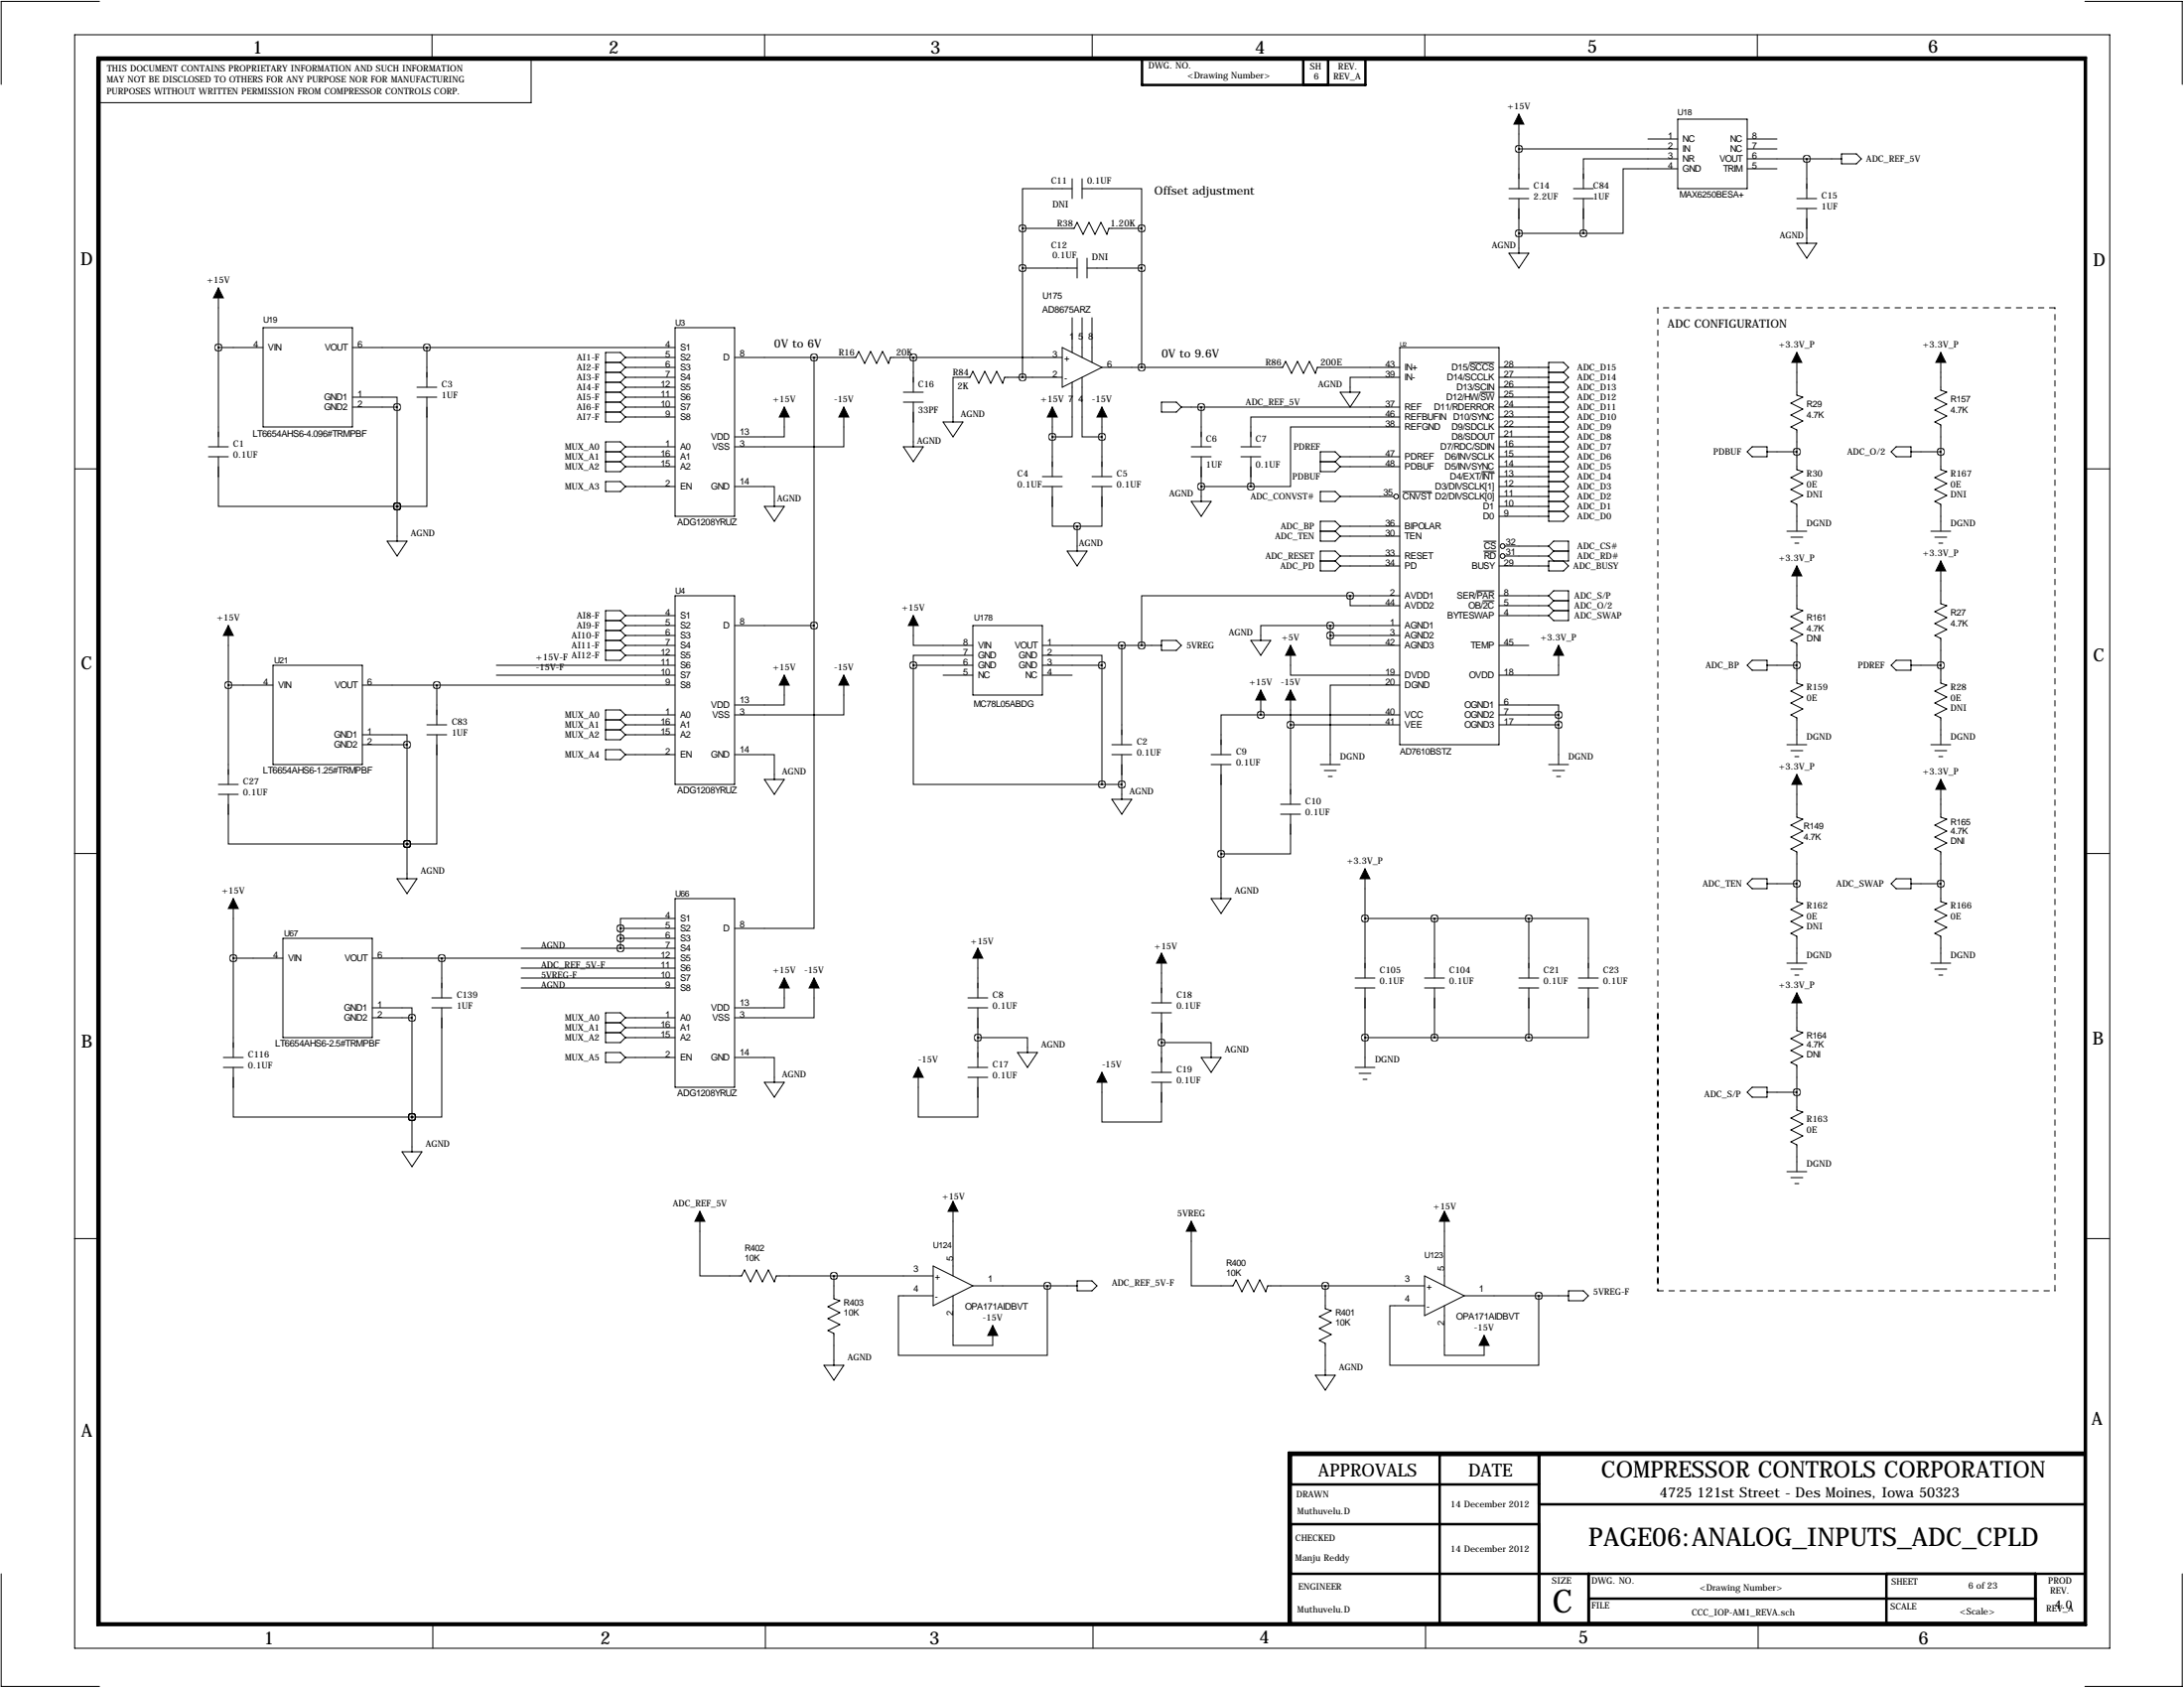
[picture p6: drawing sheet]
<svg xmlns="http://www.w3.org/2000/svg" width="559mm" height="432mm" viewBox="0 0 559 432" stroke-linecap="round" stroke-linejoin="round" font-family="sans-serif">
<path d="M424.2 78.7v251.5M525.8 78.7h-101.6M424.2 259.1v71.1M424.2 330.2h101.6M525.8 330.2v-251.5" fill="none" stroke="#000" stroke-width=".25" stroke-dasharray="1.4 1.4"/>
<g fill="none" stroke="#000" stroke-width=".25">
<path d="M19.1 8.9h520.7v412.7h-520.7zM25.5 .4h-25.2v21.2M110.5 8.9v6.3M143.1 15.2h-7.2v11.1h-110.9M195.6 8.9v6.3M279.5 8.9v6.3M364.5 8.9v6.3M449.6 8.9v6.3M533.5 .4h24.8v21.2M388.6 38.1h40.7M388.6 29.2v19.1M421.6 35.6h7.7"/>
<path d="M429.3 30.5h17.7v17.8h-17.7zM447 35.6h7.7M447 38.1h7.7M471.2 39.4h3.8l1.2 1.2-1.2 1.3h-3.8zM261.6 58.4h13.2l.8-1.5 1.5 3 1.5-3 1.6 3 1.5-3 1.5 3 .5-1.5h8.4M261.6 58.4v38.1M274.3 48.3h-12.7v10.1M274.3 45.7v5.1M276.9 48.3h15.2v10.1M276.9 45.7v5.1M292.1 58.4v35.6M386.1 48.3h5.1"/>
<path d="M386.1 50.8h5.1M388.6 50.8v14M388.6 59.7h16.5M402.6 48.3h5.1M402.6 50.8h5.1M405.1 50.8v8.9M429.3 43.2h-14v16.5h-10.2M429.3 40.6h-24.2v7.7M447 40.6h24.2M447 43.2h7.7M459.7 50.8h5.1M459.7 53.3h5.1"/>
<path d="M462.3 40.6v10.2M462.3 53.3v8.9M55.9 73.7v40.6M261.6 68.6h14M275.6 66v5.1M278.1 68.6h14M278.1 66v5.1M386.1 64.8h5.1l-2.6 3.8zM459.7 62.2h5.1l-2.5 3.8zM55.9 88.9h11.4M67.3 83.8h22.9v25.4h-22.9zM90.2 88.9h82.5"/>
<path d="M106.7 99.1h5.1M109.2 88.9v10.2M154.9 92.7h3.8M154.9 97.8h3.8M154.9 95.2h3.8M158.7 92.7l1.3 1.3M158.7 95.2l1.3 1.3M158.7 97.8l1.3 1.3M160 94h12.7M160 91.4h12.7M160 96.5h12.7M160 99.1h12.7"/>
<path d="M160 91.4l-1.3-1.2h-3.8v17.7h3.8l1.3-1.2M160 94l-1.3 1.2M160 96.5l-1.3 1.3M160 99.1l-1.3 1.2M160 91.4l-1.3 1.3M172.7 83.8h15.3v48.3h-15.3zM188 91.4h30.9l.8-1.5 1.5 3.1 1.6-3.1 1.5 3.1 1.5-3.1 1.5 3.1 .5-1.6h44M208.3 91.4v68.6M233.7 91.4v8.9M271.8 96.5h-14.8l-.5 1.5-1.5-3-1.5 3-1.5-3-1.6 3-1.5-3-.7 1.5h-4.4v11.4M271.8 88.9l10.1 5.1-10.1 5.1zM274.3 97.8v14h-5.1"/>
<path d="M274.3 81.3v8.9M276.9 96.5v15.3h5M276.9 81.3v10.1M279.4 81.3v11.4M281.9 94h46.3l.7-1.5 1.6 3 1.5-3 1.5 3 1.5-3 1.5 3 .6-1.5h21M358.1 96.5h-12.7v3.8M358.1 88.9h25.4v101.6h-25.4zM376 92.7h6.3M383.5 94h12.7M383.5 96.5h12.7M383.5 99.1h12.7M396.2 97.8h3.8"/>
<path d="M396.2 95.2h3.8M400 95.2l1.3-1.2-1.3-1.3h-3.8v40.6h3.8l1.3-1.2-1.3-1.3M400 97.8l1.3 1.3-1.3 1.2M400 95.2l1.3 1.3-1.3 1.3M459.7 90.2v10.9l1.6 .5-3.1 1.5 3.1 1.5-3.1 1.6 3.1 1.5-3.1 1.5 1.5 .8v10.1l1.6 .5-3.1 1.6 3.1 1.5-3.1 1.5 3.1 1.5-3.1 1.6 1.5 .7v6.9M496.6 90.2v9.6l1.5 .5-3.1 1.6 3.1 1.5-3.1 1.5 3.1 1.5-3.1 1.5 1.6 .8v11.4l1.5 .5-3.1 1.6 3.1 1.5-3.1 1.5 3.1 1.5-3.1 1.6 1.6 .7v6.9M19.2 119.9h6.4M53.3 114.3h5.1M53.3 116.8h5.1M55.9 116.8v12.7h45.7M90.2 101.6h11.4v2.5M90.2 104.1h11.4"/>
<path d="M101.6 104.1v34.3M106.7 101.6h5.1M109.2 101.6v27.9h-7.6M154.9 100.3h3.8M154.9 102.9h3.8M154.9 118.1h3.8M154.9 115.6h3.8M154.9 105.4h3.8M158.7 115.6l1.3 1.2M158.7 118.1l1.3 1.3M158.7 100.3l1.3 1.3M158.7 102.9l1.3 1.2"/>
<path d="M158.7 105.4l1.3 1.3M160 114.3h12.7M160 116.8h12.7M160 104.1h12.7M160 101.6h12.7M160 106.7h12.7M160 119.4h12.7M160 114.3l-1.3-1.3h-3.8v7.6h3.8l1.3-1.2M160 114.3l-1.3 1.3M160 116.8l-1.3 1.3M160 101.6l-1.3 1.3M160 104.1l-1.3 1.3"/>
<path d="M200.7 104.1v7.7h-12.7M215.9 104.1v10.2h-27.9M231.1 100.3h5.1M231.1 102.9h5.1M231.1 114.3h5.1l-2.5 3.8zM233.7 102.9v11.4M241.3 107.9h5.1l-2.6 3.9zM269.2 104.1v17.8M281.9 104.1v17.8M297.2 102.9h3.8l1.3 1.2-1.3 1.3h-3.8zM302.3 104.1h55.8M304.8 114.3h5.1"/>
<path d="M304.8 116.8h5.1M307.3 104.1v10.2M307.3 116.8v11.5M317.5 114.3h5.1M317.5 116.8h5.1M320 116.8v7.7M337.8 118.1h3.8M341.6 118.1l1.3 1.3M342.9 100.3h5.1l-2.6 3.8zM342.9 116.8h15.2M342.9 119.4h15.2M342.9 116.8l-1.3-1.2h-3.8v5h3.8l1.3-1.2"/>
<path d="M342.9 116.8l-1.3 1.3M358.1 106.7h-38.1v7.6M358.1 109.2h-27.9v15.3h-10.2M378.7 100.4h3.6M383.5 114.3h12.7M383.5 116.8h12.7M383.5 109.2h12.7M383.5 104.1h12.7M383.5 101.6h12.7M383.5 106.7h12.7M383.5 119.4h12.7M383.5 111.8h12.7"/>
<path d="M396.2 100.3h3.8M396.2 102.9h3.8M396.2 118.1h3.8M396.2 115.6h3.8M396.2 113h3.8M396.2 110.5h3.8M396.2 107.9h3.8M396.2 105.4h3.8M400 118.1l1.3 1.3-1.3 1.2M400 115.6l1.3 1.2-1.3 1.3M400 113l1.3 1.3-1.3 1.3M400 110.5l1.3 1.3-1.3 1.2"/>
<path d="M400 107.9l1.3 1.3-1.3 1.3M400 105.4l1.3 1.3-1.3 1.2M400 102.9l1.3 1.2-1.3 1.3M400 100.3l1.3 1.3-1.3 1.3M447 115.6l1.3-1.3h3.8v2.5h-3.8zM452.1 115.6h7.6M483.9 115.6l1.2-1.3h3.8v2.5h-3.8zM488.9 115.6h7.7M533.4 119.9h6.4M99.1 138.4h5l-2.5 3.8zM101.6 129.5h.1M154.9 123.2h3.8l1.3 1.3-1.3 1.2h-3.8z"/>
<path d="M160 124.5h12.7M188 124.5h10.1v5M195.6 129.5h5.1l-2.6 3.8zM266.7 121.9h5.1M266.7 124.5h5.1M269.2 124.5v10.1h6.4M275.6 134.6v6.4M279.4 121.9h5.1M279.4 124.5h5.1M281.9 124.5v10.1h-6.3M304.8 128.3h5.1l-2.6 3.8zM307.3 124.5h12.7"/>
<path d="M337.8 125.7h3.8l1.3 1.3-1.3 1.3h-3.8zM337.8 135.9h3.8M341.6 135.9l1.3 1.3M342.9 134.6h15.2M342.9 127h13.7M342.9 137.2h15.2M342.9 134.6l-1.3-1.3h-3.8v5.1h3.8l1.3-1.2M342.9 134.6l-1.3 1.3M358.9 125.8h7.3M379.1 120.7h3.2M379.7 138.5h3.1M383.5 121.9h12.7"/>
<path d="M383.5 124.5h12.7M383.5 127h12.7M383.5 132.1h12.7M383.5 129.5h12.7M385.1 139.7h11.1M396.2 139.7l1.3-1.3h3.8v5.1h-5.1v2.5h3.8l1.3-1.2-1.3-1.3M396.2 125.7h3.8M396.2 120.6h3.8M396.2 128.3h3.8M396.2 139.7l1.3 1.3M396.2 130.8h3.8M396.2 123.2h3.8"/>
<path d="M400 128.3l1.3 1.2-1.3 1.3M400 125.7l1.3 1.3-1.3 1.3M400 123.2l1.3 1.3-1.3 1.2M400 120.6l1.3 1.3-1.3 1.3M457.2 135.9h5.1M458.2 137.4h3.1M459.2 138.9h1M494 135.9h5.1M495 137.4h3.1M496.1 138.9h1M154.9 158.8h3.8M158.7 158.8l1.3 1.2"/>
<path d="M160 157.5h12.7M160 157.5l-1.3-1.3h-3.8v12.7h3.8l1.3-1.3M160 157.5l-1.3 1.3M172.7 152.4h15.3v48.3h-15.3zM233.7 157.5v7.6h15.2M273 141h5.1l-2.5 3.8zM337.8 143.5h3.8M341.6 143.5l1.3 1.3M342.9 142.2h15.2M342.9 144.8h15.2M342.9 142.2l-1.3-1.2h-3.8v5h3.8l1.3-1.2M342.9 142.2l-1.3 1.3"/>
<path d="M345.4 152.4v2.5h12.7M345.4 152.4h-53.3v12.7M345.4 152.4h12.7M377.8 151.2h4.5M379.4 153.7h2.9M379.7 141h3.1M383.5 152.4h12.7M383.5 157.5h12.7M383.5 154.9h12.7M383.5 144.8h12.7M385.1 142.2h11.1M396.2 152.4l1.3-1.3h3.8v7.7h-3.8l-1.3-1.3"/>
<path d="M396.2 152.4l1.3 1.3M396.2 154.9l1.3 1.3M396.2 142.2l1.3 1.3M397.5 153.7h3.8M397.5 141h3.8M397.5 156.2h3.8M397.5 153.7l-1.3 1.2M397.5 156.2l-1.3 1.3M397.5 141l-1.3 1.2M459.7 144.8v10.9l1.6 .5-3.1 1.5 3.1 1.6-3.1 1.5 3.1 1.5-3.1 1.5 1.5 .8v10.2l1.6 .5-3.1 1.5 3.1 1.5-3.1 1.5 3.1 1.6-3.1 1.5 1.5 .7v6.9M496.6 143.5v10.9l1.5 .5-3.1 1.6 3.1 1.5-3.1 1.5 3.1 1.5-3.1 1.6 1.6 .7v11.5l1.5 .5-3.1 1.5 3.1 1.5-3.1 1.5 3.1 1.6-3.1 1.5 1.6 .7v6.9M58.4 175.3h11.4"/>
<path d="M58.4 160v40.7M69.8 170.2h22.9v25.4h-22.9zM92.7 175.3h80M111.8 175.3v10.1M127 170.2h45.7M127 172.7h45.7M154.9 163.8h3.8M154.9 166.4h3.8M154.9 161.3h3.8M158.7 161.3l1.3 1.3M158.7 163.8l1.3 1.3M158.7 166.4l1.3 1.2"/>
<path d="M160 160h12.7M160 165.1h12.7M160 167.6h12.7M160 162.6h12.7M160 160l-1.3 1.3M160 162.6l-1.3 1.2M160 165.1l-1.3 1.3M188 160h20.3M200.7 172.7v7.6h-12.7M208.3 160v77.5h-20.3M215.9 172.7v10.2h-27.9M233.7 170.2v30.5h48.2"/>
<path d="M233.7 170.2h15.2M241.3 172.7h7.6M248.9 167.6h-15.2v2.6M248.9 160h17.8v17.8h-17.8zM266.7 167.6h15.2v2.6M266.7 165.1h30.5M266.7 170.2h15.2M266.7 172.7h7.6M281.9 170.2v30.5M287 165.1v25.4M297.2 163.8h3.8l1.3 1.3-1.3 1.3h-3.8zM320 163.8h5.1l-2.5 3.8z"/>
<path d="M322.6 176.5v6.4M330.2 165.1v7.6h27.9M330.2 176.5v29.2M340.4 162.6v2.5h17.7M340.4 160h-17.8v3.8M340.4 160h17.7M340.4 162.6h17.7M340.4 160v2.6M358.1 175.3h-17.7v20.3M383.5 165.1h7.7M398.8 165.1v7.6h-15.3M447 170.2l1.3-1.3h3.8v2.5h-3.8z"/>
<path d="M452.1 170.2h7.6M485.1 168.9h3.8v2.5h-3.8l-1.2-1.2zM488.9 170.2h7.7M92.7 188h11.4v2.5M92.7 190.5h11.4M104.1 190.5v34.3M109.2 188h5.1M109.2 185.4h5.1M111.8 188v27.9h-7.7M154.9 191.8h3.8l1.3 1.2-1.3 1.3h-3.8zM154.9 184.1h3.8M154.9 186.7h3.8"/>
<path d="M158.7 184.1l1.3 1.3M158.7 186.7l1.3 1.3M160 182.9h12.7M160 193h12.7M160 188h12.7M160 185.4h12.7M160 182.9l-1.3-1.3h-3.8v7.6h3.8l1.3-1.2M160 182.9l-1.3 1.2M160 185.4l-1.3 1.3M188 193h10.1v6.4M195.6 199.4h5.1l-2.6 3.8zM284.5 193h5.1"/>
<path d="M284.5 190.5h5.1M287 193v11.5M309.9 193h5.1M309.9 195.6h5.1M312.4 195.6v34.3M322.6 182.9h-10.2v10.1M322.6 182.9h35.5M330.2 185.4h27.9M337.8 195.6h5.1M338.8 197.1h3.1M339.9 198.6h1M383.5 180.3h15.3v2.6"/>
<path d="M383.5 182.9h15.3M383.5 185.4h15.3M396.2 195.6h5.1M397.3 197.1h3M398.3 198.6h1M398.8 182.9v12.7M457.2 190.5h5.1M458.2 192h3.1M459.2 193.5h1M459.7 198.1v10.9l1.6 .5-3.1 1.6 3.1 1.5-3.1 1.5 3.1 1.5-3.1 1.6 1.5 .7v12.7l1.6 .5-3.1 1.6 3.1 1.5-3.1 1.5 3.1 1.5-3.1 1.6 1.5 .7v6.9M494 190.5h5.1M495 192h3.1"/>
<path d="M496.1 193.5h1M496.6 199.4v9.6l1.5 .5-3.1 1.6 3.1 1.5-3.1 1.5 3.1 1.5-3.1 1.6 1.6 .7v12.7l1.5 .5-3.1 1.6 3.1 1.5-3.1 1.5 3.1 1.5-3.1 1.6 1.6 .7v6.9M19 218.3h6.5M55.9 200.7h5.1M55.9 203.2h5.1M58.4 203.2v12.7h45.7M104.1 215.9h.1M281.9 200.7h5.1M284.5 204.5h5.1l-2.6 3.8zM327.7 205.7h5M327.7 208.3h5M330.2 208.3v10.1h-17.8"/>
<path d="M533.3 218.3h6.4M59.7 229.9v40.6M101.6 224.8h5.1l-2.6 3.8zM158.7 237.5h14M158.7 237.5v5.1M172.7 234.9h-14v2.6M172.7 229.9h15.3v48.2h-15.3zM309.9 229.9h5.1l-2.6 3.8zM349.2 234.9h42M349.2 222.2v28M367 234.9v15.3M391.2 234.9h15.2v15.3"/>
<path d="M391.2 234.9v15.3M447 226.1l1.3-1.3h3.8v2.5h-3.8zM452.1 226.1h7.6M483.9 226.1l1.2-1.3h3.8v2.5h-3.8zM488.9 226.1h7.7M59.7 245.1h12.7M72.4 240h22.8v25.4h-22.8zM95.2 257.8h10.2v2.5M95.2 245.1h77.5M110.5 257.8h5.1M110.5 255.3h5.1M113 257.8v28h-7.6"/>
<path d="M113 245.1v10.2M133.3 242.6h39.4M133.3 252.7h39.4M133.3 250.2h39.4M133.3 247.6h39.4M158.7 240h14M200.7 250.2v7.6h-12.7M208.3 250.2v10.1h-20.3M247.6 257.8h5.1M247.6 255.3h5.1M250.2 242.6v12.7M250.2 257.8v15.2"/>
<path d="M294.6 256.5h5.1M294.6 259.1h5.1M297.2 243.8v12.7M297.2 259.1v15.2M346.7 252.7h5.1M346.7 250.2h5.1M349.2 252.7v20.3M364.5 252.7h5.1M364.5 250.2h5.1M367 252.7v12.7M388.6 252.7h5.1M388.6 250.2h5.1"/>
<path d="M391.2 252.7v12.7M403.9 252.7h5M403.9 250.2h5M406.4 252.7v12.7h-15.2M457.2 246.4h5.1M458.2 247.9h3.1M459.2 249.4h1M459.7 254v9.7l1.6 .5-3.1 1.5 3.1 1.5-3.1 1.5 3.1 1.6-3.1 1.5 1.5 .7v11.5l1.6 .5-3.1 1.5 3.1 1.5-3.1 1.6 3.1 1.5-3.1 1.5 1.5 .8v6.8M494 246.4h5.1M495 247.9h3.1M496.1 249.4h1M57.1 270.5h5.1"/>
<path d="M57.1 273h5.1M59.7 273v12.8h45.7M95.2 260.3h10.2M105.4 260.3v34.3M154.9 269.2h3.8l1.3 1.3-1.3 1.3h-3.8zM154.9 261.6h3.8M154.9 264.2h3.8M158.7 261.6l1.3 1.3M158.7 264.2l1.3 1.2M160 260.3h12.7M160 270.5h12.7M160 265.4h12.7"/>
<path d="M160 262.9h12.7M160 260.3l-1.3-1.2h-3.8v7.6h3.8l1.3-1.3M160 260.3l-1.3 1.3M160 262.9l-1.3 1.3M188 270.5h10.1v6.4M195.6 276.9h5.1l-2.6 3.8zM234.9 273v12.8h15.3v-10.2M247.6 273h5.1M247.6 275.6h5.1M250.2 265.4h12.7v3.8M260.3 269.2h5.1l-2.5 3.8zM281.9 274.3v12.7h15.3v-10.1"/>
<path d="M294.6 274.3h5.1M294.6 276.9h5.1M297.2 266.7h12.7v3.8M307.3 270.5h5.1l-2.5 3.8zM346.7 273h5.1M347.7 274.6h3.1M348.7 276.1h1.1M349.2 265.4h42M447 279.4l1.3-1.3h3.8v2.6h-3.8zM452.1 279.4h7.6M102.9 294.6h5l-2.5 3.8zM105.4 285.8h.1"/>
<path d="M457.2 299.7h5.1M19 316.8h6.5M179.1 309.9v16.5h10.6l.8-1.5 1.5 3 1.5-3 1.6 3 1.5-3 1.5 3 .5-1.5h40.2M243.8 307.3v19.1M304.8 312.4v16.5h10.7l.7-1.5 1.6 3.1 1.5-3.1 1.5 3.1 1.5-3.1 1.5 3.1 .6-1.6h40.1M369.6 309.9v19M458.2 301.2h3.1M459.2 302.8h1M533.3 316.8h6.4M213.4 326.4v5.8l1.5 .5-3.1 1.6 3.1 1.5-3.1 1.5 3.1 1.5-3.1 1.6 1.6 .7v8.1M238.8 323.8l10.1 5.1-10.1 5.1zM243.8 331.5v12.7h10.2v-5.1"/>
<path d="M248.9 328.9h26.7M268 328.9v17.8h-38.1v-15.2h8.9M275.6 327.7h3.8l1.3 1.2-1.3 1.3h-3.8zM339.1 328.9v5.9l1.5 .5-3 1.5 3 1.5-3 1.6 3 1.5-3 1.5 1.5 .8v8.1M364.5 326.4l10.1 5.1-10.1 5zM369.6 334v12.7h10.1v-5.1M374.6 331.5h26.7M393.7 331.5v17.7h-38.1v-15.2h8.9M401.3 330.2h3.8l1.3 1.3-1.3 1.2h-3.8zM210.8 349.2h5.1l-2.5 3.9zM336.5 351.8h5.1l-2.5 3.8zM.3 402.6v28.8h25.2"/>
<path d="M110.7 415.3v6.3M195.8 415.3v6.3M279.7 415.3v6.3M364.7 415.3v6.3M449.8 415.3v6.3M558.3 402.6v28.8h-24.8"/>
<circle cx="357.2" cy="127" r=".61"/>
<circle cx="384.5" cy="139.7" r=".61"/>
<circle cx="384.5" cy="142.2" r=".61"/>
</g>
<g fill="none" stroke="#000" stroke-width=".63">
<path d="M24.9 14.7h508.8v401h-508.8zM25.5 15.2h508v400.1h-508zM292.2 15h57.2v6.7h-57.2zM333.5 21.7v-6.7h6.3v6.7M330.3 379.7h63.5M368.4 372.1v43.2M393.8 372.1v43.2M533.5 372.1h-203.2v43.2M533.5 371.6h-203.8v43.7M330.3 389.9h63.5M393.8 384.8h139.7M330.3 402.6h203.2"/>
<path d="M406.5 402.6v12.7M406.5 408.9h114.3M482.7 402.6v12.7M520.8 402.6v12.7"/>
</g>
<g fill="#000" stroke="#000" stroke-width=".25">
<path d="M388.6 29.2l1.3 2.6h-2.6zM55.9 73.7l1.2 2.5h-2.5zM459.7 90.2l1.3 2.5h-2.5zM496.6 90.2l1.2 2.5h-2.5zM200.7 104.1l1.2 2.6h-2.5zM215.9 104.1l1.3 2.6h-2.6zM269.2 104.1l1.3 2.6h-2.5zM281.9 104.1l1.3 2.6h-2.5zM233.7 157.5l1.2 2.5h-2.5zM459.7 144.8l1.3 2.5h-2.5zM496.6 143.5l1.2 2.5h-2.5zM58.4 160l1.3 2.6h-2.6z"/>
<path d="M200.7 172.7l1.2 2.6h-2.5zM215.9 172.7l1.3 2.6h-2.6zM322.6 176.5l1.2 2.6h-2.5zM330.2 165.1l1.3 2.5h-2.6zM330.2 176.5l1.3 2.6h-2.6zM398.8 165.1l1.2 2.5h-2.5zM459.7 198.1l1.3 2.6h-2.5zM496.6 199.4l1.2 2.5h-2.5zM59.7 229.9l1.3 2.5h-2.6zM349.2 222.2l1.3 2.6h-2.5zM200.7 250.2l1.2 2.5h-2.5zM208.3 250.2l1.2 2.5h-2.5z"/>
<path d="M250.2 242.6l1.3 2.5h-2.6zM297.2 243.8l1.2 2.6h-2.5zM459.7 254l1.3 2.5h-2.5zM234.9 273l1.3 2.6h-2.5zM281.9 274.3l1.3 2.6h-2.5zM179.1 309.9l1.2 2.5h-2.5zM243.8 307.3l1.3 2.6h-2.5zM304.8 312.4l1.3 2.6h-2.6zM369.6 309.9l1.2 2.5h-2.5zM254 339.1l1.3 2.5h-2.6zM379.7 341.6l1.3 2.6h-2.5z"/>
</g>
<path d="M340.3 160a.07 .07 0 0 0 .1 0 .07 .07 0 0 0-.1 0zM340.3 162.6a.07 .07 0 0 0 .1 0 .07 .07 0 0 0-.1 0zM398.7 185.4a.07 .07 0 0 0 .1 0 .07 .07 0 0 0-.1 0zM398.7 182.9a.07 .07 0 0 0 .1 0 .07 .07 0 0 0-.1 0zM287 165.1a.07 .07 0 0 0 .1 0 .07 .07 0 0 0-.1 0zM287 200.7a.07 .07 0 0 0 .1 0 .07 .07 0 0 0-.1 0zM281.9 170.2a.07 .07 0 0 0 .1 0 .07 .07 0 0 0-.1 0zM281.9 200.7a.07 .07 0 0 0 .1 0 .07 .07 0 0 0-.1 0zM233.6 170.2a.07 .07 0 0 0 .1 0 .07 .07 0 0 0-.1 0zM292 165.1a.1 .1 0 0 0 .2 0 .1 .1 0 0 0-.2 0zM345.4 152.4a.07 .07 0 0 0 .1 0 .07 .07 0 0 0-.1 0zM208.2 91.4a.07 .07 0 0 0 .1 0 .07 .07 0 0 0-.1 0zM281.9 111.8a.07 .07 0 0 0 .1 0 .07 .07 0 0 0-.1 0zM261.6 96.5a.07 .07 0 0 0 .1 0 .07 .07 0 0 0-.1 0zM292 94a.1 .1 0 0 0 .2 0 .1 .1 0 0 0-.2 0zM261.6 58.4a.07 .07 0 0 0 .1 0 .07 .07 0 0 0-.1 0zM292 58.4a.1 .1 0 0 0 .2 0 .1 .1 0 0 0-.2 0zM292 68.6a.1 .1 0 0 0 .2 0 .1 .1 0 0 0-.2 0zM261.6 68.6a.07 .07 0 0 0 .1 0 .07 .07 0 0 0-.1 0zM307.3 124.5a.07 .07 0 0 0 .1 0 .07 .07 0 0 0-.1 0zM322.5 182.9a.07 .07 0 0 0 .1 0 .07 .07 0 0 0-.1 0zM330.1 185.4a.1 .1 0 0 0 .2 0 .1 .1 0 0 0-.2 0zM320 124.5a.07 .07 0 0 0 .1 0 .07 .07 0 0 0-.1 0zM388.6 38.1a.07 .07 0 0 0 .1 0 .07 .07 0 0 0-.1 0zM307.3 104.1a.07 .07 0 0 0 .1 0 .07 .07 0 0 0-.1 0zM312.4 218.4a.07 .07 0 0 0 .1 0 .07 .07 0 0 0-.1 0zM233.6 91.4a.07 .07 0 0 0 .1 0 .07 .07 0 0 0-.1 0zM388.6 59.7a.07 .07 0 0 0 .1 0 .07 .07 0 0 0-.1 0zM405.1 59.7a.07 .07 0 0 0 .1 0 .07 .07 0 0 0-.1 0zM496.5 170.2a.07 .07 0 0 0 .1 0 .07 .07 0 0 0-.1 0zM496.5 226.1a.07 .07 0 0 0 .1 0 .07 .07 0 0 0-.1 0zM459.7 279.4a.07 .07 0 0 0 .1 0 .07 .07 0 0 0-.1 0zM459.7 226.1a.07 .07 0 0 0 .1 0 .07 .07 0 0 0-.1 0zM459.7 170.2a.07 .07 0 0 0 .1 0 .07 .07 0 0 0-.1 0zM208.2 160a.07 .07 0 0 0 .1 0 .07 .07 0 0 0-.1 0zM101.5 129.5a.1 .1 0 0 0 .2 0 .1 .1 0 0 0-.2 0zM101.5 129.5a.1 .1 0 0 0 .2 0 .1 .1 0 0 0-.2 0zM109.2 88.9a.07 .07 0 0 0 .1 0 .07 .07 0 0 0-.1 0zM55.8 88.9a.07 .07 0 0 0 .1 0 .07 .07 0 0 0-.1 0zM101.5 104.1a.1 .1 0 0 0 .2 0 .1 .1 0 0 0-.2 0zM104.1 215.9a.07 .07 0 0 0 .1 0 .07 .07 0 0 0-.1 0zM104.1 215.9a.07 .07 0 0 0 .1 0 .07 .07 0 0 0-.1 0zM111.7 175.3a.07 .07 0 0 0 .1 0 .07 .07 0 0 0-.1 0zM58.4 175.3a.07 .07 0 0 0 .1 0 .07 .07 0 0 0-.1 0zM104.1 190.5a.07 .07 0 0 0 .1 0 .07 .07 0 0 0-.1 0zM459.7 115.6a.07 .07 0 0 0 .1 0 .07 .07 0 0 0-.1 0zM496.5 115.6a.07 .07 0 0 0 .1 0 .07 .07 0 0 0-.1 0zM462.2 40.6a.07 .07 0 0 0 .1 0 .07 .07 0 0 0-.1 0zM391.1 234.9a.07 .07 0 0 0 .1 0 .07 .07 0 0 0-.1 0zM367 234.9a.07 .07 0 0 0 .1 0 .07 .07 0 0 0-.1 0zM391.1 265.4a.07 .07 0 0 0 .1 0 .07 .07 0 0 0-.1 0zM367 265.4a.07 .07 0 0 0 .1 0 .07 .07 0 0 0-.1 0zM349.2 234.9a.07 .07 0 0 0 .1 0 .07 .07 0 0 0-.1 0zM349.2 265.4a.07 .07 0 0 0 .1 0 .07 .07 0 0 0-.1 0zM250.1 265.4a.1 .1 0 0 0 .2 0 .1 .1 0 0 0-.2 0zM297.1 266.7a.07 .07 0 0 0 .1 0 .07 .07 0 0 0-.1 0zM393.6 331.5a.1 .1 0 0 0 .2 0 .1 .1 0 0 0-.2 0zM339 328.9a.1 .1 0 0 0 .2 0 .1 .1 0 0 0-.2 0zM267.9 328.9a.07 .07 0 0 0 .1 0 .07 .07 0 0 0-.1 0zM213.3 326.4a.07 .07 0 0 0 .1 0 .07 .07 0 0 0-.1 0zM269.2 111.8a.07 .07 0 0 0 .1 0 .07 .07 0 0 0-.1 0zM275.5 134.6a.1 .1 0 0 0 .2 0 .1 .1 0 0 0-.2 0zM158.7 242.6a.07 .07 0 0 0 .1 0 .07 .07 0 0 0-.1 0zM158.7 237.5a.07 .07 0 0 0 .1 0 .07 .07 0 0 0-.1 0zM158.7 240a.07 .07 0 0 0 .1 0 .07 .07 0 0 0-.1 0zM105.3 285.7a.1 .1 0 0 0 .2 0 .1 .1 0 0 0-.2 0zM105.3 285.7a.1 .1 0 0 0 .2 0 .1 .1 0 0 0-.2 0zM113 245.1a.07 .07 0 0 0 .1 0 .07 .07 0 0 0-.1 0zM59.6 245.1a.1 .1 0 0 0 .2 0 .1 .1 0 0 0-.2 0zM105.3 260.3a.1 .1 0 0 0 .2 0 .1 .1 0 0 0-.2 0z" fill="#000" stroke="#000" stroke-width="1.9"/>
<text font-size="8.2" x="397.2" y="412.6">C</text>
<text font-size="6.6" x="406.5" y="395.5">PAGE06:ANALOG_INPUTS_ADC_CPLD</text>
<text font-size="5.9" x="409.7" y="378">COMPRESSOR CONTROLS CORPORATION</text>
<g font-size="4.6">
<text x="64.6" y="13.7">1</text>
<text x="155.8" y="13.7">2</text>
<text x="238" y="13.7">3</text>
<text x="321.1" y="13.7">4</text>
<text x="406.1" y="13.5">5</text>
<text x="493.3" y="13.5">6</text>
<text x="20.6" y="67.9">D</text>
<text x="535.6" y="68.1">D</text>
<text x="20.7" y="171.1">C</text>
<text x="535.5" y="169.2">C</text>
<text x="20.8" y="268.1">B</text>
<text x="535.4" y="267.2">B</text>
<text x="535.2" y="364.5">A</text>
<text x="20.8" y="367.5">A</text>
<text x="337.3" y="377.7">APPROVALS</text>
<text x="375.7" y="377.7">DATE</text>
<text x="67.5" y="420.6">1</text>
<text x="153.6" y="420.6">2</text>
<text x="237.8" y="420.6">3</text>
<text x="322.2" y="420.5">4</text>
<text x="403.9" y="420.4">5</text>
<text x="490.9" y="420.6">6</text>
</g>
<text font-size="3.6" x="424.7" y="383">4725 121st Street - Des Moines, Iowa 50323</text>
<g font-size="3">
<text x="295.4" y="49.8">Offset adjustment</text>
<text x="426.7" y="83.8">ADC CONFIGURATION</text>
<text x="198.1" y="88.9">0V to 6V</text>
<text x="297.2" y="91.4">0V to 9.6V</text>
<text x="525.8" y="411.5">4.0</text>
</g>
<g font-size="2.4">
<text x="426.8" y="35.6">1</text>
<text x="448.3" y="35.6">8</text>
<text x="426.8" y="38.1">2</text>
<text x="426.8" y="40.6">3</text>
<text x="430.5" y="36.4">NC</text>
<text x="430.5" y="38.9">IN</text>
<text x="430.5" y="41.4">NR</text>
<text x="439.9" y="41.4">VOUT</text>
<text x="442.6" y="38.9">NC</text>
<text x="442.6" y="36.4">NC</text>
<text x="448.3" y="40.6">6</text>
<text x="448.3" y="38.1">7</text>
<text x="426.8" y="43.2">4</text>
<text x="430.5" y="44">GND</text>
<text x="440.9" y="44">TRIM</text>
<text x="448.3" y="43.2">5</text>
<text x="269.2" y="53">DNI</text>
<text x="284.1" y="57.8">1.20K</text>
<text x="279.4" y="66.4">DNI</text>
<text x="266.7" y="80">AD8675ARZ</text>
<text x="64.8" y="88.9">4</text>
<text x="68.6" y="89.7">VIN</text>
<text x="83.1" y="89.7">VOUT</text>
<text x="91.4" y="88.9">6</text>
<text x="170.2" y="88.9">4</text>
<text x="174" y="89.7">S1</text>
<text x="273.6" y="86.9">1</text>
<text x="275.9" y="86.9">5</text>
<text x="278.4" y="86.9">8</text>
<text x="170.2" y="91.4">5</text>
<text x="170.2" y="94">6</text>
<text x="174" y="92.2">S2</text>
<text x="174" y="94.8">S3</text>
<text x="185.1" y="92.2">D</text>
<text x="189.2" y="91.2">8</text>
<text x="229.3" y="90.8">20K</text>
<text x="269.3" y="91.4">3</text>
<text x="283.2" y="94">6</text>
<text x="337.9" y="93.4">200E</text>
<text x="354.4" y="94">43</text>
<text x="359.4" y="94.8">IN+</text>
<text x="371.4" y="94.8">D15/SCCS</text>
<text x="384.8" y="94">28</text>
<text x="91.4" y="101.6">1</text>
<text x="169" y="101.6">11</text>
<text x="169" y="99.1">12</text>
<text x="170.2" y="96.5">7</text>
<text x="174" y="97.3">S4</text>
<text x="174" y="99.9">S5</text>
<text x="245" y="99.5">2K</text>
<text x="269.3" y="96.5">2</text>
<text x="354.4" y="96.5">39</text>
<text x="359.4" y="97.3">IN-</text>
<text x="370.2" y="97.3">D14/SCCLK</text>
<text x="372.6" y="99.9">D13/SCIN</text>
<text x="384.8" y="101.6">25</text>
<text x="384.8" y="99.1">26</text>
<text x="384.8" y="96.5">27</text>
<text x="82.9" y="104.9">GND2</text>
<text x="82.9" y="102.4">GND1</text>
<text x="91.4" y="104.1">2</text>
<text x="169" y="104.1">10</text>
<text x="170.2" y="106.7">9</text>
<text x="174" y="107.5">S8</text>
<text x="174" y="104.9">S7</text>
<text x="174" y="102.4">S6</text>
<text x="266.3" y="102.9">+15V 7</text>
<text x="275.9" y="102.9">4</text>
<text x="279.4" y="102.9">-15V</text>
<text x="354.4" y="106.7">46</text>
<text x="354.4" y="104.1">37</text>
<text x="359.4" y="107.5">REFBUFIN</text>
<text x="359.4" y="104.9">REF</text>
<text x="366.9" y="104.9">D11/RDERROR</text>
<text x="370" y="102.4">D12/HW/SW</text>
<text x="371.8" y="107.5">D10/SYNC</text>
<text x="384.8" y="106.7">23</text>
<text x="384.8" y="104.1">24</text>
<text x="64.6" y="111.8">LT6654AHS6-4.096#TRMPBF</text>
<text x="181.9" y="112.6">VDD</text>
<text x="189.2" y="111.3">13</text>
<text x="354.4" y="109.2">38</text>
<text x="359.4" y="110">REFGND</text>
<text x="371.4" y="112.6">D8/SDOUT</text>
<text x="371.4" y="110">D9/SDCLK</text>
<text x="384.8" y="111.8">21</text>
<text x="384.8" y="109.2">22</text>
<text x="169" y="119.4">15</text>
<text x="169" y="116.8">16</text>
<text x="170.2" y="114.3">1</text>
<text x="174" y="115.1">A0</text>
<text x="174" y="117.6">A1</text>
<text x="182.2" y="115.1">VSS</text>
<text x="189.2" y="114.3">3</text>
<text x="354.4" y="119.4">48</text>
<text x="354.4" y="116.8">47</text>
<text x="359.4" y="117.6">PDREF</text>
<text x="368.5" y="115.1">D7/RDC/SDIN</text>
<text x="369.6" y="117.6">D6/INVSCLK</text>
<text x="384.8" y="119.4">14</text>
<text x="384.8" y="116.8">15</text>
<text x="384.8" y="114.3">16</text>
<text x="170.2" y="124.5">2</text>
<text x="174" y="125.3">EN</text>
<text x="174" y="120.2">A2</text>
<text x="181.9" y="125.3">GND</text>
<text x="189.2" y="124">14</text>
<text x="359.4" y="120.2">PDBUF</text>
<text x="367.2" y="125.3">D3/DIVSCLK[1]</text>
<text x="369.6" y="120.2">D5/INVSYNC</text>
<text x="371" y="122.7">D4/EXT/INT</text>
<text x="384.8" y="124.5">12</text>
<text x="384.8" y="121.9">13</text>
<text x="353.9" y="126.6">35</text>
<text x="358.9" y="127.8">CNVST D2/DIVSCLK[0]</text>
<text x="379.4" y="130.3">D1</text>
<text x="384.8" y="129.5">10</text>
<text x="384.8" y="127">11</text>
<text x="173.3" y="134.4">ADG1208YRUZ</text>
<text x="354.4" y="134.6">36</text>
<text x="354.4" y="137.2">30</text>
<text x="359.4" y="135.4">BIPOLAR</text>
<text x="359.4" y="138">TEN</text>
<text x="379.4" y="132.9">D0</text>
<text x="384.8" y="132.1">9</text>
<text x="354.4" y="142.2">33</text>
<text x="359.4" y="143">RESET</text>
<text x="379.7" y="140.5">CS</text>
<text x="379.7" y="143">RD</text>
<text x="385.3" y="139.3">32</text>
<text x="385.3" y="141.9">31</text>
<text x="354.4" y="144.8">34</text>
<text x="359.4" y="145.6">PD</text>
<text x="376.6" y="145.6">BUSY</text>
<text x="384.8" y="144.8">29</text>
<text x="354.4" y="154.9">44</text>
<text x="355.6" y="152.4">2</text>
<text x="359.4" y="155.7">AVDD2</text>
<text x="359.4" y="153.2">AVDD1</text>
<text x="372.8" y="153.2">SER/PAR</text>
<text x="375.7" y="155.7">OB/2C</text>
<text x="384.8" y="154.9">5</text>
<text x="384.8" y="152.4">8</text>
<text x="170.2" y="157.5">4</text>
<text x="170.2" y="160">5</text>
<text x="174" y="158.3">S1</text>
<text x="174" y="160.8">S2</text>
<text x="185.1" y="160.8">D</text>
<text x="189.2" y="159.8">8</text>
<text x="355.6" y="160">1</text>
<text x="359.4" y="160.8">AGND1</text>
<text x="370.3" y="158.3">BYTESWAP</text>
<text x="384.8" y="157.5">4</text>
<text x="169" y="167.6">12</text>
<text x="170.2" y="162.6">6</text>
<text x="170.2" y="165.1">7</text>
<text x="174" y="163.4">S3</text>
<text x="174" y="165.9">S4</text>
<text x="246.4" y="167.6">7</text>
<text x="246.4" y="165.1">8</text>
<text x="250.2" y="165.9">VIN</text>
<text x="259.6" y="165.9">VOUT</text>
<text x="268" y="165.1">1</text>
<text x="268" y="167.6">2</text>
<text x="354.4" y="165.1">42</text>
<text x="355.6" y="162.6">3</text>
<text x="359.4" y="165.9">AGND3</text>
<text x="359.4" y="163.4">AGND2</text>
<text x="376.3" y="165.9">TEMP</text>
<text x="384.8" y="165.1">45</text>
<text x="462.3" y="164.1">DNI</text>
<text x="137.2" y="168.9">+15V-F AI12-F</text>
<text x="169" y="172.7">10</text>
<text x="169" y="170.2">11</text>
<text x="174" y="173.5">S7</text>
<text x="174" y="171">S6</text>
<text x="174" y="168.4">S5</text>
<text x="246.4" y="172.7">5</text>
<text x="246.4" y="170.2">6</text>
<text x="250.2" y="173.5">NC</text>
<text x="250.2" y="171">GND</text>
<text x="250.2" y="168.4">GND</text>
<text x="260.7" y="168.4">GND</text>
<text x="260.7" y="171">GND</text>
<text x="262.3" y="173.5">NC</text>
<text x="268" y="170.2">3</text>
<text x="268" y="172.7">4</text>
<text x="354.4" y="172.7">19</text>
<text x="359.4" y="173.5">DVDD</text>
<text x="375.9" y="173.5">OVDD</text>
<text x="384.8" y="172.7">18</text>
<text x="67.4" y="175.3">4</text>
<text x="71.1" y="176.1">VIN</text>
<text x="85.6" y="176.1">VOUT</text>
<text x="94" y="175.3">6</text>
<text x="170.2" y="175.3">9</text>
<text x="174" y="176.1">S8</text>
<text x="189.2" y="179.8">13</text>
<text x="354.4" y="175.3">20</text>
<text x="359.4" y="176.1">DGND</text>
<text x="169" y="185.4">16</text>
<text x="170.2" y="182.9">1</text>
<text x="174" y="183.7">A0</text>
<text x="181.9" y="181.1">VDD</text>
<text x="182.2" y="183.7">VSS</text>
<text x="189.2" y="182.9">3</text>
<text x="354.4" y="185.4">41</text>
<text x="354.4" y="182.9">40</text>
<text x="359.4" y="183.7">VCC</text>
<text x="374.7" y="181.1">OGND1</text>
<text x="374.7" y="183.7">OGND2</text>
<text x="384.8" y="180.3">6</text>
<text x="384.8" y="182.9">7</text>
<text x="384.8" y="185.4">17</text>
<text x="85.5" y="191.3">GND2</text>
<text x="85.5" y="188.8">GND1</text>
<text x="94" y="190.5">2</text>
<text x="94" y="188">1</text>
<text x="169" y="188">15</text>
<text x="174" y="188.8">A2</text>
<text x="174" y="186.2">A1</text>
<text x="359.4" y="186.2">VEE</text>
<text x="374.7" y="186.2">OGND3</text>
<text x="67.3" y="197.9">LT6654AHS6-1.25#TRMPBF</text>
<text x="170.2" y="193">2</text>
<text x="174" y="193.8">EN</text>
<text x="181.9" y="193.8">GND</text>
<text x="189.2" y="192.5">14</text>
<text x="173.3" y="203">ADG1208YRUZ</text>
<text x="170.2" y="234.9">4</text>
<text x="170.2" y="237.5">5</text>
<text x="174" y="235.7">S1</text>
<text x="174" y="238.3">S2</text>
<text x="185.1" y="238.3">D</text>
<text x="189.2" y="237.2">8</text>
<text x="69.9" y="245.1">4</text>
<text x="73.7" y="245.9">VIN</text>
<text x="88.1" y="245.9">VOUT</text>
<text x="96.5" y="245.1">6</text>
<text x="169" y="245.1">12</text>
<text x="170.2" y="240">6</text>
<text x="170.2" y="242.6">7</text>
<text x="174" y="240.8">S3</text>
<text x="174" y="243.4">S4</text>
<text x="174" y="245.9">S5</text>
<text x="138.4" y="247.6">ADC_REF_5V-F</text>
<text x="169" y="250.2">10</text>
<text x="169" y="247.6">11</text>
<text x="174" y="251">S7</text>
<text x="174" y="248.4">S6</text>
<text x="96.5" y="257.8">1</text>
<text x="170.2" y="252.7">9</text>
<text x="174" y="253.5">S8</text>
<text x="189.2" y="257.3">13</text>
<text x="88" y="261.1">GND2</text>
<text x="88" y="258.6">GND1</text>
<text x="96.5" y="260.3">2</text>
<text x="169" y="262.9">16</text>
<text x="170.2" y="260.3">1</text>
<text x="174" y="261.1">A0</text>
<text x="174" y="263.7">A1</text>
<text x="181.9" y="258.6">VDD</text>
<text x="182.2" y="261.1">VSS</text>
<text x="189.2" y="260.3">3</text>
<text x="70.4" y="267.8">LT6654AHS6-2.5#TRMPBF</text>
<text x="169" y="265.4">15</text>
<text x="174" y="266.2">A2</text>
<text x="170.2" y="270.5">2</text>
<text x="174" y="271.3">EN</text>
<text x="181.9" y="271.3">GND</text>
<text x="189.2" y="270">14</text>
<text x="173.3" y="280.5">ADG1208YRUZ</text>
<text x="243.8" y="322.6" transform="rotate(-90 243.8 322.6)">5</text>
<text x="233.7" y="325.4">3</text>
<text x="252.7" y="328">1</text>
<text x="359.5" y="328">3</text>
<text x="369.6" y="325.1" transform="rotate(-90 369.6 325.1)">5</text>
<text x="233.7" y="330.5">4</text>
<text x="246.9" y="335.1">OPA171AIDBVT</text>
<text x="359.5" y="333.1">4</text>
<text x="378.5" y="330.5">1</text>
<text x="243.8" y="336.5" transform="rotate(-90 243.8 336.5)">2</text>
<text x="369.6" y="339" transform="rotate(-90 369.6 339)">2</text>
<text x="372.6" y="337.6">OPA171AIDBVT</text>
</g>
<g font-size="2.3">
<text x="293.8" y="17.6">DWG. NO.</text>
<text x="335.2" y="17.7">SH</text>
<text x="342.4" y="17.8">REV.</text>
<text x="27.3" y="21.1">MAY NOT BE DISCLOSED TO OTHERS FOR ANY PURPOSE NOR FOR MANUFACTURING</text>
<text x="27.4" y="18.3">THIS DOCUMENT CONTAINS PROPRIETARY INFORMATION AND SUCH INFORMATION</text>
<text x="303.8" y="20.1">&lt;Drawing Number&gt;</text>
<text x="336.1" y="20.4">6</text>
<text x="341.2" y="20.4">REV_A</text>
<text x="27.3" y="24.2">PURPOSES WITHOUT WRITTEN PERMISSION FROM COMPRESSOR CONTROLS CORP.</text>
<text x="385.7" y="27.9">+15V</text>
<text x="477.5" y="41.4">ADC_REF_5V</text>
<text x="269" y="47">C11</text>
<text x="278.1" y="47">0.1UF</text>
<text x="392.4" y="48.3">C14</text>
<text x="392.4" y="51.1">2.2UF</text>
<text x="407.7" y="48.3">C84</text>
<text x="407.7" y="51.1">1UF</text>
<text x="429.7" y="50.5">MAX6250BESA+</text>
<text x="466.1" y="50.8">C15</text>
<text x="466.1" y="53.7">1UF</text>
<text x="270.5" y="57.9">R38</text>
<text x="269" y="63.5">C12</text>
<text x="381.7" y="63.5">AGND</text>
<text x="455.4" y="61">AGND</text>
<text x="269.2" y="66">0.1UF</text>
<text x="53" y="72.4">+15V</text>
<text x="266.8" y="76.5">U175</text>
<text x="455.1" y="88.9">+3.3V_P</text>
<text x="492" y="88.9">+3.3V_P</text>
<text x="147.6" y="94.8">AI2-F</text>
<text x="147.6" y="92.2">AI1-F</text>
<text x="214.6" y="90.9">R16</text>
<text x="272.3" y="92.5">+</text>
<text x="323.8" y="93.5">R86</text>
<text x="403.6" y="94.8">ADC_D15</text>
<text x="113" y="99.1">C3</text>
<text x="113" y="101.9">1UF</text>
<text x="147.6" y="97.3">AI3-F</text>
<text x="147.6" y="99.9">AI4-F</text>
<text x="234.9" y="99.1">C16</text>
<text x="243.8" y="96">R84</text>
<text x="272.3" y="97.5">-</text>
<text x="337.3" y="99.1">AGND</text>
<text x="403.6" y="99.9">ADC_D13</text>
<text x="403.6" y="97.3">ADC_D14</text>
<text x="147.6" y="102.4">AI5-F</text>
<text x="147.6" y="104.9">AI6-F</text>
<text x="147.6" y="107.5">AI7-F</text>
<text x="197.8" y="102.9">+15V</text>
<text x="213.4" y="102.9">-15V</text>
<text x="234.9" y="105.8">33PF</text>
<text x="245.8" y="106.7">AGND</text>
<text x="318.8" y="103.7">ADC_REF_5V</text>
<text x="403.6" y="107.5">ADC_D10</text>
<text x="403.6" y="104.9">ADC_D11</text>
<text x="403.6" y="102.4">ADC_D12</text>
<text x="462.3" y="104.1">R29</text>
<text x="462.3" y="106.9">4.7K</text>
<text x="499.1" y="102.9">R157</text>
<text x="499.1" y="105.7">4.7K</text>
<text x="234.6" y="113.5">AGND</text>
<text x="308.6" y="113">C6</text>
<text x="321.3" y="113">C7</text>
<text x="403.6" y="112.6">ADC_D8</text>
<text x="403.6" y="110">ADC_D9</text>
<text x="59.7" y="114.3">C1</text>
<text x="59.7" y="117.2">0.1UF</text>
<text x="144.6" y="115.1">MUX_A0</text>
<text x="144.6" y="117.6">MUX_A1</text>
<text x="308.6" y="119.7">1UF</text>
<text x="321.3" y="119.7">0.1UF</text>
<text x="331" y="115.1">PDREF</text>
<text x="403.6" y="117.6">ADC_D6</text>
<text x="403.6" y="115.1">ADC_D7</text>
<text x="438.4" y="116.4">PDBUF</text>
<text x="472.6" y="116.4">ADC_O/2</text>
<text x="144.6" y="120.2">MUX_A2</text>
<text x="144.6" y="125.3">MUX_A3</text>
<text x="260.3" y="121.9">C4</text>
<text x="260.3" y="124.8">0.1UF</text>
<text x="285.7" y="121.9">C5</text>
<text x="285.7" y="124.8">0.1UF</text>
<text x="330.7" y="122.7">PDBUF</text>
<text x="403.6" y="125.3">ADC_D3</text>
<text x="403.6" y="122.7">ADC_D4</text>
<text x="403.6" y="120.2">ADC_D5</text>
<text x="462.3" y="121.9">R30</text>
<text x="462.3" y="124.8">0E</text>
<text x="499.1" y="121.9">R167</text>
<text x="499.1" y="124.8">0E</text>
<text x="198.8" y="128.3">AGND</text>
<text x="299.2" y="127">AGND</text>
<text x="320" y="127.8">ADC_CONVST#</text>
<text x="403.6" y="130.3">ADC_D1</text>
<text x="403.6" y="127.8">ADC_D2</text>
<text x="462.3" y="127.3">DNI</text>
<text x="499.1" y="127.3">DNI</text>
<text x="105.1" y="137.2">AGND</text>
<text x="326.3" y="138">ADC_TEN</text>
<text x="327.7" y="135.4">ADC_BP</text>
<text x="403.6" y="132.9">ADC_D0</text>
<text x="462.3" y="134.6">DGND</text>
<text x="499.1" y="134.6">DGND</text>
<text x="276" y="139.7">AGND</text>
<text x="323.8" y="143">ADC_RESET</text>
<text x="403.6" y="143">ADC_RD#</text>
<text x="403.6" y="140.5">ADC_CS#</text>
<text x="455.1" y="143.5">+3.3V_P</text>
<text x="492" y="142.2">+3.3V_P</text>
<text x="327.6" y="145.6">ADC_PD</text>
<text x="402.6" y="145.6">ADC_BUSY</text>
<text x="402.8" y="153.2">ADC_S/P</text>
<text x="402.8" y="155.7">ADC_O/2</text>
<text x="55.5" y="158.8">+15V</text>
<text x="147.6" y="158.3">AI8-F</text>
<text x="147.6" y="160.8">AI9-F</text>
<text x="230.8" y="156.2">+15V</text>
<text x="402.8" y="158.3">ADC_SWAP</text>
<text x="462.3" y="158.8">R161</text>
<text x="462.3" y="161.6">4.7K</text>
<text x="499.1" y="157.5">R27</text>
<text x="499.1" y="160.3">4.7K</text>
<text x="146.3" y="163.4">AI10-F</text>
<text x="146.3" y="165.9">AI11-F</text>
<text x="303.5" y="165.9">5VREG</text>
<text x="314.4" y="162.6">AGND</text>
<text x="328" y="163.8">+5V</text>
<text x="394.2" y="163.8">+3.3V_P</text>
<text x="137.2" y="171.5">-15V-F</text>
<text x="197.8" y="171.5">+15V</text>
<text x="213.4" y="171.5">-15V</text>
<text x="436.4" y="171">ADC_BP</text>
<text x="475.4" y="171">PDREF</text>
<text x="319.7" y="175.3">+15V</text>
<text x="327.7" y="175.3">-15V</text>
<text x="462.3" y="176.5">R159</text>
<text x="462.3" y="179.4">0E</text>
<text x="499.1" y="176.5">R28</text>
<text x="499.1" y="179.4">0E</text>
<text x="115.6" y="185.4">C83</text>
<text x="144.6" y="183.7">MUX_A0</text>
<text x="249.1" y="180.8">MC78L05ABDG</text>
<text x="499.1" y="182">DNI</text>
<text x="115.6" y="188.3">1UF</text>
<text x="144.6" y="186.2">MUX_A1</text>
<text x="144.6" y="188.8">MUX_A2</text>
<text x="290.8" y="190.5">C2</text>
<text x="462.3" y="189.2">DGND</text>
<text x="499.1" y="189.2">DGND</text>
<text x="144.6" y="193.8">MUX_A4</text>
<text x="290.8" y="193.4">0.1UF</text>
<text x="316.2" y="193">C9</text>
<text x="316.2" y="195.9">0.1UF</text>
<text x="342.9" y="194.3">DGND</text>
<text x="358.1" y="193">AD7610BSTZ</text>
<text x="401.3" y="194.3">DGND</text>
<text x="455.1" y="196.8">+3.3V_P</text>
<text x="62.2" y="200.7">C27</text>
<text x="62.2" y="203.5">0.1UF</text>
<text x="200.1" y="198.1">AGND</text>
<text x="289" y="203.2">AGND</text>
<text x="492" y="198.1">+3.3V_P</text>
<text x="334" y="205.7">C10</text>
<text x="334" y="208.6">0.1UF</text>
<text x="461.5" y="212.1">R149</text>
<text x="461.5" y="214.9">4.7K</text>
<text x="499.1" y="211.1">R165</text>
<text x="499.1" y="213.4">4.7K</text>
<text x="499.1" y="215.9">DNI</text>
<text x="344.6" y="221">+3.3V_P</text>
<text x="107.6" y="223.5">AGND</text>
<text x="435.7" y="226.9">ADC_TEN</text>
<text x="469.9" y="226.9">ADC_SWAP</text>
<text x="56.8" y="228.6">+15V</text>
<text x="315.9" y="228.6">AGND</text>
<text x="462.3" y="232.4">R162</text>
<text x="499.1" y="232.4">R166</text>
<text x="462.3" y="237.8">DNI</text>
<text x="462.3" y="235.3">0E</text>
<text x="499.1" y="235.3">0E</text>
<text x="138.4" y="242.6">AGND</text>
<text x="248.4" y="241.6">+15V</text>
<text x="295.4" y="242.8">+15V</text>
<text x="462.3" y="245.1">DGND</text>
<text x="499.1" y="245.1">DGND</text>
<text x="138.4" y="250.2">5VREG-F</text>
<text x="197.8" y="248.9">+15V</text>
<text x="205.8" y="248.9">-15V</text>
<text x="353.1" y="248.9">C105</text>
<text x="353.1" y="251.8">0.1UF</text>
<text x="370.8" y="248.9">C104</text>
<text x="370.8" y="251.8">0.1UF</text>
<text x="395" y="248.9">C21</text>
<text x="395" y="251.8">0.1UF</text>
<text x="410.2" y="248.9">C23</text>
<text x="410.2" y="251.8">0.1UF</text>
<text x="116.8" y="255.3">C139</text>
<text x="138.4" y="252.7">AGND</text>
<text x="254" y="255.3">C8</text>
<text x="301" y="255.3">C18</text>
<text x="455.1" y="252.7">+3.3V_P</text>
<text x="116.8" y="258.2">1UF</text>
<text x="144.6" y="261.2">MUX_A0</text>
<text x="144.6" y="263.7">MUX_A1</text>
<text x="254" y="258.2">0.1UF</text>
<text x="301" y="258.2">0.1UF</text>
<text x="144.6" y="266.2">MUX_A2</text>
<text x="266.4" y="268">AGND</text>
<text x="313.4" y="269.2">AGND</text>
<text x="462.3" y="265.7">R164</text>
<text x="462.3" y="268">4.7K</text>
<text x="63.5" y="270.5">C116</text>
<text x="63.5" y="273.4">0.1UF</text>
<text x="144.6" y="271.3">MUX_A5</text>
<text x="200.1" y="275.6">AGND</text>
<text x="234.9" y="271.8">-15V</text>
<text x="254" y="273">C17</text>
<text x="254" y="275.9">0.1UF</text>
<text x="281.9" y="273">-15V</text>
<text x="301" y="274.3">C19</text>
<text x="351.8" y="271.8">DGND</text>
<text x="462.3" y="270.5">DNI</text>
<text x="301" y="277.2">0.1UF</text>
<text x="436.1" y="280.7">ADC_S/P</text>
<text x="462.3" y="287">R163</text>
<text x="108.9" y="293.4">AGND</text>
<text x="462.3" y="289.9">0E</text>
<text x="462.3" y="298.4">DGND</text>
<text x="172.2" y="308.6">ADC_REF_5V</text>
<text x="241" y="306.8">+15V</text>
<text x="301.2" y="311.1">5VREG</text>
<text x="366.8" y="309.4">+15V</text>
<text x="190.5" y="322.6">10K</text>
<text x="190.6" y="320">R402</text>
<text x="313.8" y="323.8">R400</text>
<text x="239.3" y="327.4">+</text>
<text x="284.5" y="328.9">ADC_REF_5V-F</text>
<text x="313.7" y="326.4">10K</text>
<text x="365" y="330">+</text>
<text x="215.9" y="334">R403</text>
<text x="239.3" y="332.5">-</text>
<text x="365" y="335">-</text>
<text x="407.7" y="331.2">5VREG-F</text>
<text x="215.9" y="336.5">10K</text>
<text x="251.5" y="337.8">-15V</text>
<text x="341.6" y="336.5">R401</text>
<text x="341.6" y="339.1">10K</text>
<text x="377.2" y="340.4">-15V</text>
<text x="216.9" y="348">AGND</text>
<text x="342.6" y="350.5">AGND</text>
<text x="331.7" y="383">DRAWN</text>
<text x="332" y="387.3">Muthuvelu.D</text>
<text x="371.2" y="385.6">14 December 2012</text>
<text x="331.5" y="394.2">CHECKED</text>
<text x="331.5" y="399.3">Manju Reddy</text>
<text x="371.2" y="397">14 December 2012</text>
<text x="332.2" y="406.7">ENGINEER</text>
<text x="397.1" y="405.1">SIZE</text>
<text x="407.2" y="405.1">DWG. NO.</text>
<text x="434.9" y="407">&lt;Drawing Number&gt;</text>
<text x="483.9" y="405.4">SHEET</text>
<text x="503.6" y="406.4">6 of 23</text>
<text x="524.1" y="405.1">PROD</text>
<text x="524.6" y="407.7">REV.</text>
<text x="332" y="412.5">Muthuvelu.D</text>
<text x="407.2" y="411.5">FILE</text>
<text x="432.8" y="413.3">CCC_IOP-AM1_REVA.sch</text>
<text x="483.7" y="411.7">SCALE</text>
<text x="501.4" y="413">&lt;Scale&gt;</text>
<text x="523.6" y="412.3">REV_A</text>
</g>
<g font-size="2.2">
<text x="429.3" y="29.5">U18</text>
<text x="67.3" y="82.6">U19</text>
<text x="172.7" y="83.3">U3</text>
<text x="172.7" y="151.9">U4</text>
<text x="249.2" y="158.8">U178</text>
<text x="70.1" y="169.7">U21</text>
<text x="172.7" y="229.4">U66</text>
<text x="72.6" y="239.5">U67</text>
<text x="238.8" y="319.2">U124</text>
<text x="364.5" y="321.7">U123</text>
</g>
<text font-size="1.6" x="358.1" y="88.6">U2</text>
</svg>
